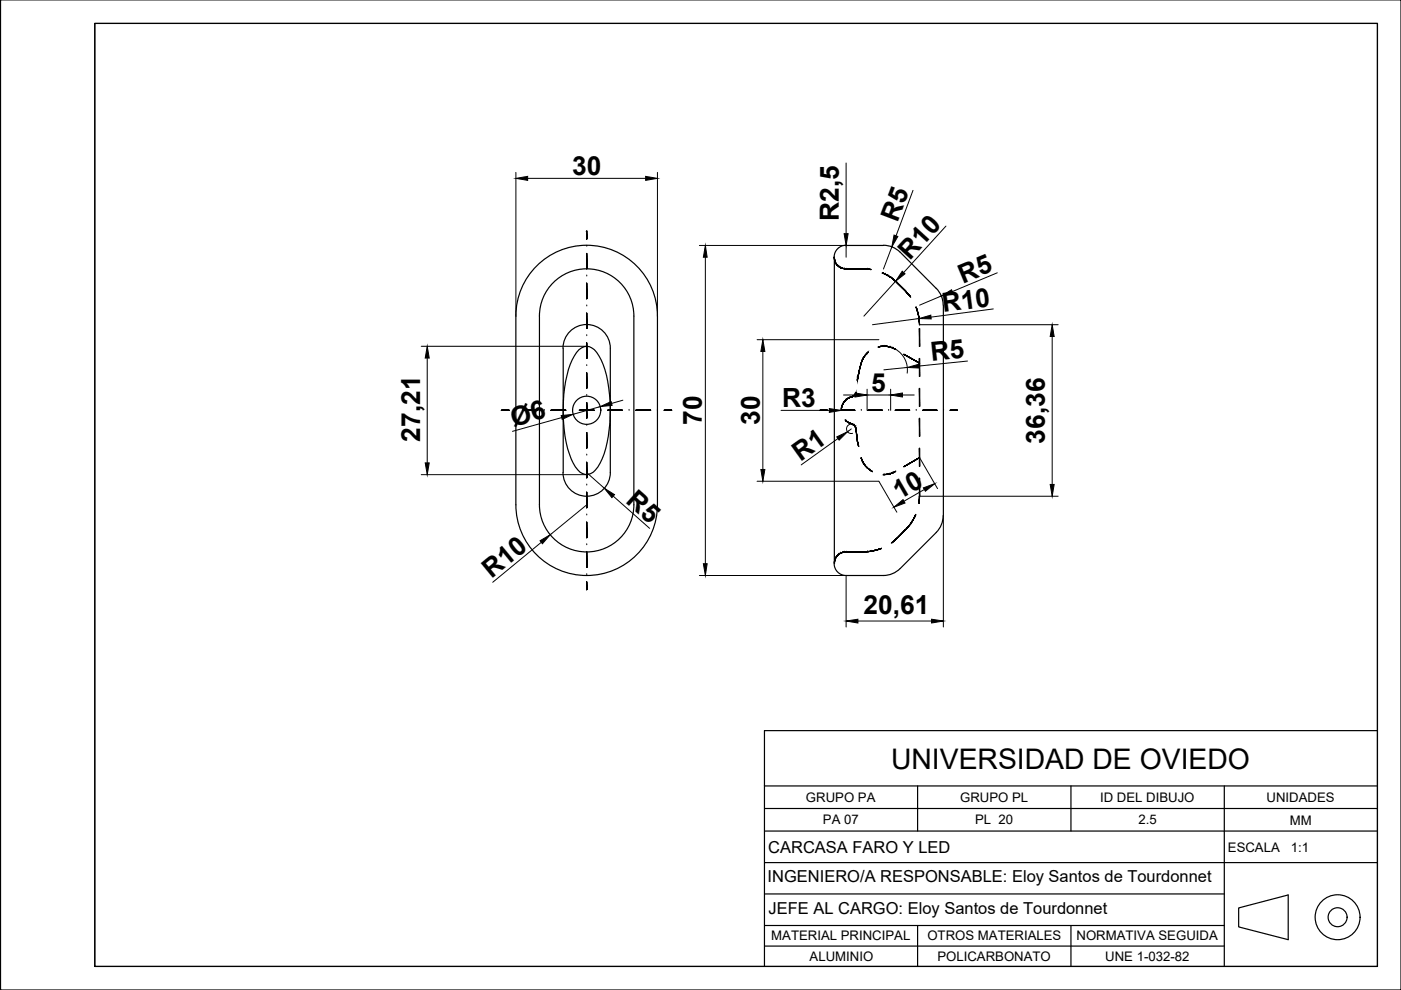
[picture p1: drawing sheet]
<svg xmlns="http://www.w3.org/2000/svg" width="297mm" height="210mm" viewBox="0 0 297 210" stroke-linecap="round" stroke-linejoin="round" font-family="sans-serif">
<!-- layer: 01_Contornos -->
<g fill="none" stroke="#000" stroke-width=".25">
<path d="M.1 0h296.9v209.9h-296.9zM20.1 5h271.9v199.9h-271.9zM179.4 52a2.46 2.46 0 0 0-2.5 2.5v65a2.52 2.52 0 0 0 2.5 2.5h7.9M179.4 52h7.9M187.3 52l1.6 .3 1.1 .5 .8 .7M190.9 53.5l7.6 7.7M109.4 67v40a15 15 0 0 0 15 15 15 15 0 0 0 15-15v-40M109.4 67a15 15 0 0 1 15-15 15 15 0 0 1 15 15M114.4 67v40a10 10 0 0 0 10 10 10 10 0 0 0 10-10v-40M114.4 67a10 10 0 0 1 10-10 10 10 0 0 1 10 10M119.4 73.8a5 5 0 0 1 5-5 5 5 0 0 1 5 5v26.4M119.4 73.8v26.4"/>
<path d="M122.8 74.1a2.32 2.32 0 0 1 3.7 .6 18 18 0 0 1 2.7 9 31.1 31.1 0 0 1-1.5 13.6 4.8 4.8 0 0 1-3 3.3 3.3 3.3 0 0 1-3.2-2.4 27.9 27.9 0 0 1-2-14.5 16.7 16.7 0 0 1 3.3-9.6zM198.5 61.1l.7 .9 .5 1 .3 1.7M200 64.7l-.1 45.2-.2 1.1-.8 1.5-8 8M119.4 100.2a5 5 0 0 0 5 5 5 5 0 0 0 5-5M190.8 120.5l-.8 .8-1.1 .4-1.6 .3M292 154.9h-129.9v50M162.1 176.2h129.9M162.1 166.6h129.9M162.1 171.4h129.9M194.5 166.6v9.6M227.1 166.6v9.6M259.6 166.6v38.3"/>
<path d="M162.1 182.9h129.9M162.1 189.5h97.5M162.1 196.2h97.5M194.5 196.2v8.7M227.1 196.2v8.7M262.6 192.5l10.5-2.7v9.4l-10.5-2.7zM162.1 200.6h97.5"/>
<circle cx="124.4" cy="87" r="2.98"/>
<circle cx="283.6" cy="194.5" r="4.8"/>
<circle cx="283.6" cy="194.5" r="2.01"/>
</g>
<!-- layer: 02_Ocultas -->
<g fill="#000" stroke="#000" stroke-width=".21">
<path d="M184 74.7l-.1 .1z"/>
<path d="M176.9 54.5v.4zM176.9 54.5v.4zM176.9 54.5v.4zM176.9 54.5v.4z"/>
<path d="M176.9 54.9l.1 .4zM176.9 54.9l.1 .4zM176.9 54.9l.1 .4zM176.9 54.9l.1 .4z"/>
<path d="M177 55.3l.2 .4zM177 55.3l.2 .4zM177 55.3l.2 .4zM177 55.3l.2 .4z"/>
<path d="M177.2 55.7l.2 .3zM177.1 55.7l.3 .3zM177.1 55.7l.3 .3zM177.1 55.7l.3 .3z"/>
<path d="M177.4 56l.2 .3zM177.3 56l.3 .3zM177.3 56l.3 .3zM177.3 56l.3 .3z"/>
<path d="M177.6 56.3l.3 .2zM177.6 56.3l.3 .2zM177.6 56.3l.3 .3zM177.6 56.3l.3 .3z"/>
<path d="M177.9 56.5l.4 .2zM177.9 56.6l.4 .1zM177.9 56.6l.4 .2zM177.9 56.6l.4 .2z"/>
<path d="M178.3 56.7l.3 .2zM178.3 56.8l.3 .1zM178.3 56.8l.3 .1zM178.3 56.8l.3 .1z"/>
<path d="M178.6 56.9l.4 .1zM178.6 56.9l.4 .1zM178.6 56.9l.4 .1zM178.6 56.9l.4 .1z"/>
<path d="M179 57h.3zM179 57h.3zM179 57h.3zM179 57h.3z"/>
<path d="M179.4 57h3.8zM179.4 57h3.8zM179.4 57h3.8zM179.4 57h3.8z"/>
<path d="M183.2 57l.8 .1zM183.2 57l.8 .1zM183.2 57h.8zM183.2 57h.8z"/>
<path d="M184 57.1l.6 .1zM184 57.1l.6 .1zM184 57.1h.6zM184 57l.6 .1z"/>
<path d="M187.1 57.9l.6 .2zM187.1 57.9l.6 .2zM187.1 57.8l.6 .3zM187.1 57.8l.6 .3z"/>
<path d="M187.7 58.1l.7 .4zM187.7 58.1l.7 .4zM187.7 58.1l.7 .4zM187.7 58.1l.7 .4z"/>
<path d="M188.4 58.5l.6 .4zM188.4 58.5l.6 .4zM188.4 58.5l.6 .4zM188.4 58.5l.6 .4z"/>
<path d="M189 58.9l.6 .6zM189 58.9l.6 .6zM189 58.9l.6 .5zM189 58.9l.6 .5z"/>
<path d="M189.6 59.5l.6 .5zM189.6 59.5l.6 .5zM189.6 59.5l.6 .4zM189.6 59.4l.6 .5z"/>
<path d="M182.1 79.3l-.3 1.2zM182 79.3l-.2 1.2zM182 79.3l-.2 1.2zM182 79.3l-.2 1.2z"/>
<path d="M182.3 78.1l-.2 1.2zM182.3 78.1l-.2 1.2zM182.3 78.1l-.2 1.2zM182.3 78.1l-.3 1.2z"/>
<path d="M182.6 77l-.3 1.1zM182.6 77l-.3 1.1zM182.6 77l-.3 1.1zM182.6 77l-.3 1.1z"/>
<path d="M182.8 76.4l-.2 .6zM182.8 76.4l-.2 .6zM182.8 76.4l-.2 .6zM182.8 76.4l-.2 .6z"/>
<path d="M183.1 75.8l-.3 .6zM183.1 75.8l-.3 .6zM183.1 75.8l-.3 .6zM183.1 75.8l-.3 .6z"/>
<path d="M183.5 75.3l-.4 .5zM183.5 75.3l-.4 .5zM183.5 75.3l-.4 .5zM183.5 75.3l-.4 .5z"/>
<path d="M183.9 74.8l-.4 .5zM183.9 74.8l-.4 .5zM183.9 74.8l-.4 .5zM183.9 74.8l-.4 .5z"/>
<path d="M186.2 73.6l.6-.1zM186.2 73.6l.6-.2zM186.2 73.6l.6-.2zM186.2 73.5l.6-.1z"/>
<path d="M186.8 73.5l.6-.1zM186.8 73.5l.6-.1zM186.8 73.5l.6-.1zM186.8 73.4h.6z"/>
<path d="M187.4 73.4l.7 .1zM187.4 73.4l.7 .1zM187.4 73.4h.7zM187.4 73.4h.7z"/>
<path d="M188.1 73.5l.6 .1zM188.1 73.5l.6 .1zM188.1 73.5h.6zM188.1 73.4l.6 .1z"/>
<path d="M188.7 73.6l.6 .2zM188.7 73.6l.6 .2zM188.7 73.6l.6 .2zM188.7 73.5l.6 .3z"/>
<path d="M189.3 73.8l.6 .3zM189.3 73.8l.6 .3zM189.3 73.8l.6 .3zM189.3 73.8l.6 .3z"/>
<path d="M190.2 60l1.9 1.8zM190.2 60l1.9 1.8zM190.2 60l1.9 1.7zM190.2 59.9l1.9 1.8z"/>
<path d="M192 61.8l.6 .6zM192 61.8l.6 .6zM192 61.8l.6 .6zM192.1 61.8l.5 .6z"/>
<path d="M192.5 62.4l.5 .5zM192.5 62.4l.5 .5zM192.5 62.4l.5 .5zM192.6 62.4l.4 .5z"/>
<path d="M194.2 65.1l.3 .7zM194.2 65.1l.3 .7zM194.2 65.1l.3 .7zM194.3 65.1l.2 .7z"/>
<path d="M194.4 65.8l.3 .7zM194.4 65.8l.3 .7zM194.4 65.8l.3 .7zM194.5 65.8l.2 .7z"/>
<path d="M194.6 66.5l.2 .8zM194.6 66.5l.2 .8zM194.6 66.5l.2 .8zM194.7 66.5l.1 .8z"/>
<path d="M194.8 67.3l.1 .7zM194.8 67.3l.1 .7zM194.8 67.3l.1 .7zM194.8 67.3l.1 .7z"/>
<path d="M194.9 76l.1 3.8zM194.9 76l.1 3.8zM194.9 76l.1 3.8zM195 76v3.8z"/>
<path d="M194.9 69.7l.1 3.8zM194.9 69.7l.1 3.8zM194.9 69.7l.1 3.8zM195 69.7v3.8z"/>
<path d="M194.9 68l.1 .8zM194.9 68l.1 .8zM194.9 68l.1 .8zM194.9 68l.1 .8z"/>
<path d="M191.7 75.2l3.3 1.8zM191.7 75.2l3.3 1.8zM191.7 75.1l3.3 1.9zM191.7 75.1l3.3 1.9z"/>
<path d="M178.4 86.5v.3zM178.4 86.5v.3zM178.4 86.5v.3zM178.4 86.5v.3z"/>
<path d="M178.5 86l-.1 .5zM178.5 86l-.1 .5zM178.5 86l-.1 .5zM178.5 86l-.1 .5z"/>
<path d="M178.8 85.6l-.3 .4zM178.7 85.6l-.2 .4zM178.7 85.6l-.2 .4zM178.7 85.6l-.2 .4z"/>
<path d="M179.1 85.1l-.3 .5zM179 85.1l-.2 .5zM179 85.1l-.2 .5zM179 85.1l-.3 .5z"/>
<path d="M179.2 89.1l.2 .2zM179.2 89.1l.2 .2zM179.2 89.1l.2 .2zM179.2 89.1l.2 .2z"/>
<path d="M179.4 84.8l-.3 .3zM179.4 84.8l-.3 .3zM179.4 84.8l-.3 .3zM179.4 84.8l-.4 .3z"/>
<path d="M179.4 89.2l.4 .3zM179.4 89.3l.4 .2zM179.4 89.3l.4 .2zM179.4 89.3l.4 .2z"/>
<path d="M179.8 89.5l.4 .2zM179.8 89.5l.4 .2zM179.8 89.5l.4 .3zM179.8 89.5l.4 .3z"/>
<path d="M179.4 84.8l.4-.3zM179.4 84.8l.4-.4zM179.4 84.8l.4-.4zM179.4 84.7l.4-.3z"/>
<path d="M179.8 84.5l.4-.2zM179.8 84.5l.4-.3zM179.8 84.5l.4-.3zM179.8 84.4l.4-.2z"/>
<path d="M180.2 89.7l.5 .1zM180.2 89.8h.5zM180.2 89.8l.5 .1zM180.2 89.8l.5 .1z"/>
<path d="M180.7 84h.2zM180.7 84.1l.2-.1zM180.7 84.1l.2-.1zM180.7 84.1l.2-.1z"/>
<path d="M180.2 84.3l.5-.2zM180.2 84.3l.5-.2zM180.2 84.3l.5-.2zM180.2 84.2l.5-.1z"/>
<path d="M180.7 90l.2 .1zM180.7 90l.2 .1zM180.7 90h.2zM180.7 89.9l.2 .1z"/>
<path d="M180.9 84l.2-.1zM180.9 84l.2-.1zM180.9 84l.2-.1zM180.9 84l.2-.1z"/>
<path d="M181.2 83.7l-.2 .2zM181.2 83.7l-.1 .2zM181.2 83.7l-.1 .2zM181.2 83.7l-.1 .2z"/>
<path d="M180.9 90.1h.2zM180.9 90.1h.2zM180.9 90.1h.2zM180.9 90l.2 .1z"/>
<path d="M181 90.1l.2 .2zM181 90.1l.2 .2zM181 90.1l.2 .2zM181.1 90.1l.1 .2z"/>
<path d="M181.3 83.6l-.1 .1zM181.3 83.6l-.1 .1zM181.3 83.6l-.1 .1zM181.3 83.6l-.1 .1z"/>
<path d="M181.2 90.3l.1 .2zM181.2 90.3l.1 .2zM181.2 90.3l.1 .2zM181.2 90.3l.1 .2z"/>
<path d="M181.4 83.4l-.1 .2zM181.4 83.4l-.1 .2zM181.4 83.4l-.1 .2zM181.4 83.4l-.1 .2z"/>
<path d="M181.3 90.5l.1 .1zM181.3 90.5l.1 .1zM181.3 90.5l.1 .1zM181.3 90.5l.1 .1z"/>
<path d="M181.4 83.2v.2zM181.4 83.2v.2zM181.4 83.2v.2zM181.5 83.2l-.1 .2z"/>
<path d="M181.4 90.6l.1 .3zM181.4 90.6l.1 .3zM181.4 90.6l.1 .3zM181.4 90.6l.1 .3z"/>
<path d="M181.5 90.9l.1 1.3zM181.5 90.9l.1 1.3zM181.5 90.9l.1 1.3zM181.5 90.9l.1 1.3z"/>
<path d="M181.6 92.2l.2 1.3zM181.6 92.2l.2 1.3zM181.6 92.2l.2 1.3zM181.6 92.2l.2 1.3z"/>
<path d="M181.8 93.5l.3 1.1zM181.8 93.5l.3 1.1zM181.8 93.5l.3 1.1zM181.8 93.5l.2 1.1z"/>
<path d="M181.8 80.5v.2zM181.8 80.5v.2zM181.8 80.5v.2zM181.8 80.5v.2z"/>
<path d="M182.6 97.1l.2 .6zM182.6 97.1l.2 .6zM182.6 97.1l.2 .6zM182.6 97.1l.2 .6z"/>
<path d="M182.8 97.7l.3 .6zM182.8 97.7l.3 .6zM182.8 97.7l.3 .6zM182.8 97.7l.3 .6z"/>
<path d="M183.1 98.3l.4 .5zM183.1 98.3l.4 .5zM183.1 98.3l.4 .5zM183.1 98.3l.4 .5z"/>
<path d="M183.5 98.8l.4 .4zM183.5 98.8l.4 .4zM183.5 98.8l.4 .4zM183.5 98.8l.4 .4z"/>
<path d="M183.9 99.2l.5 .4zM183.9 99.2l.5 .4zM183.9 99.2l.5 .5zM183.9 99.2l.5 .5z"/>
<path d="M184.4 99.6l.5 .4zM184.4 99.7l.5 .3zM184.4 99.7l.5 .3zM184.4 99.7l.5 .3z"/>
<path d="M194.9 95.1l.1 3.8zM194.9 95.1l.1 3.8zM194.9 95.1l.1 3.8zM195 95.1v3.8z"/>
<path d="M194.9 88.7l.1 3.8zM194.9 88.7l.1 3.8zM194.9 88.7l.1 3.8zM195 88.7v3.8z"/>
<path d="M194.9 82.4l.1 3.8zM194.9 82.4l.1 3.8zM194.9 82.4l.1 3.8zM195 82.4v3.8z"/>
<path d="M191.7 98.9l3.3-1.9zM191.7 98.9l3.3-1.9zM191.7 98.9l3.3-1.9zM191.7 98.9l3.3-1.9z"/>
<path d="M176.9 119.1v.3zM176.9 119.1v.3zM176.9 119.1v.3zM176.9 119.1v.3z"/>
<path d="M177 118.8l-.1 .3zM177 118.8l-.1 .3zM177 118.8l-.1 .3zM177 118.8l-.1 .3z"/>
<path d="M177.2 118.4l-.2 .4zM177.1 118.4l-.1 .4zM177.1 118.4l-.1 .4zM177.1 118.4l-.1 .4z"/>
<path d="M177.4 118l-.2 .4zM177.3 118l-.1 .4zM177.3 118l-.1 .4zM177.3 118l-.2 .4z"/>
<path d="M177.6 117.7l-.2 .3zM177.6 117.7l-.2 .3zM177.6 117.7l-.2 .3zM177.6 117.7l-.3 .3z"/>
<path d="M177.6 117.7l.3-.2zM177.6 117.7l.3-.3zM177.6 117.7l.3-.3zM177.6 117.7l.3-.3z"/>
<path d="M177.9 117.5l.4-.2zM177.9 117.5l.4-.3zM177.9 117.5l.4-.3zM177.9 117.4l.4-.2z"/>
<path d="M178.3 117.3l.3-.1zM178.3 117.3l.3-.2zM178.3 117.3l.3-.2zM178.3 117.2l.3-.1z"/>
<path d="M178.6 117.2l.4-.1zM178.6 117.2l.4-.2zM178.6 117.2l.4-.2zM178.6 117.1l.4-.1z"/>
<path d="M179 117.1l.4-.1zM179 117.1l.4-.1zM179 117.1l.4-.1zM179 117h.4z"/>
<path d="M179.4 117h3.8zM179.4 117h3.8zM179.4 117h3.8zM179.4 117h3.8z"/>
<path d="M183.2 117l.8-.1zM183.2 117l.8-.1zM183.2 117l.8-.1zM183.2 117h.8z"/>
<path d="M184 116.9h.7zM184 117l.7-.1zM184 117l.7-.1zM184 117l.7-.1z"/>
<path d="M184.7 116.9l.8-.2zM184.7 116.9l.8-.2zM184.7 116.9l.8-.2zM184.7 116.9l.8-.2z"/>
<path d="M185.5 116.7l.8-.2zM185.5 116.7l.8-.2zM185.5 116.7l.8-.2zM185.5 116.7l.8-.2z"/>
<path d="M186.3 116.5l.6-.2zM186.3 116.5l.6-.2zM186.3 116.5l.6-.2zM186.3 116.5l.6-.2z"/>
<path d="M187.4 100.6h.7zM187.4 100.6h.7zM187.4 100.6h.7zM187.4 100.6h.7z"/>
<path d="M188.1 100.6l.6-.2zM188.1 100.6l.6-.2zM188.1 100.6l.6-.2zM188.1 100.6l.6-.1z"/>
<path d="M188.7 100.4l.6-.2zM188.7 100.5l.6-.3zM188.7 100.5l.6-.3zM188.7 100.5l.6-.2z"/>
<path d="M189.1 115l.5-.4zM189.1 115.1l.5-.5zM189.6 114.6l-.5 .5zM189.1 115.1l.5-.5z"/>
<path d="M189.3 100.2l.6-.3zM189.3 100.3l.6-.4zM189.3 100.3l.6-.4zM189.3 100.3l.6-.3z"/>
<path d="M189.6 114.6l.6-.5zM189.6 114.6l.6-.5zM189.6 114.6l.6-.5zM189.6 114.6l.6-.5z"/>
<path d="M190.2 114.1l1.8-1.9zM192 112.2l-1.8 1.9zM192 112.2l-1.8 1.9zM190.2 114.1l1.9-1.8z"/>
<path d="M192.5 111.7l-.5 .6zM192.5 111.7l-.4 .6zM192.5 111.7l-.4 .6zM192.6 111.7l-.5 .6z"/>
<path d="M193 111.1l-.5 .6zM193 111.1l-.4 .6zM193 111.1l-.4 .6zM193.1 111.1l-.5 .6z"/>
<path d="M193.4 110.4l-.4 .7zM193.4 110.4l-.3 .7zM193.4 110.4l-.3 .7zM193.5 110.4l-.4 .7z"/>
<path d="M193.8 109.7l-.4 .7zM193.8 109.7l-.3 .7zM193.8 109.7l-.3 .7zM193.9 109.7l-.4 .7z"/>
<path d="M194.1 109.1l-.3 .6zM194.1 109.1l-.2 .6zM194.1 109.1l-.2 .6zM194.2 109.1l-.3 .6z"/>
<path d="M194.9 106l-.1 .7zM194.9 106l-.1 .7zM194.9 106v.7zM194.9 106v.7z"/>
<path d="M194.9 105.2v.8zM194.9 105.2v.8zM194.9 105.2v.8zM195 105.2l-.1 .8z"/>
<path d="M194.9 101.4l.1 3.8zM194.9 101.4l.1 3.8zM194.9 101.4l.1 3.8zM195 101.4v3.8z"/>
</g>
<g fill="none" stroke="#000" stroke-width=".21">
<path d="M176.9 54.5v.4zM176.9 54.5h.1M176.9 54.9l.1 .4zM176.9 54.9h.1M177 55.3l.2 .4zM177 55.3h.1M177.1 55.7l.3 .3zM177.2 55.7h.1M177.3 56l.3 .3zM177.4 56h.1M177.6 56.3h.1M177.6 56.3l.3 .3z"/>
<path d="M177.9 56.6h.1M177.9 56.5l.4 .3zM178.3 56.8h.1M178.3 56.7l.3 .2zM178.6 56.9h.1M178.6 56.9l.4 .1zM179 57h.1M179 57h.3zM179.4 57h3.8zM179.4 57h.1M183.2 57l.8 .1zM183.2 57h.1"/>
<path d="M184 57l.6 .2zM184 57.1h.1M187.1 57.8l.6 .3zM187.7 58.1l.7 .4zM187.7 58.1h.1M188.4 58.5l.6 .4zM188.4 58.5h.1M189 58.9l.6 .6zM189 58.9h.1M189.6 59.4l.6 .6zM190.2 60l1.9 1.8zM190.2 60h.1"/>
<path d="M182 79.3l-.2 1.2zM182.1 79.3h.1M182.3 78.1l-.3 1.2zM182.3 78.1h.1M182.6 77l-.3 1.1zM182.6 77h.1M182.8 76.4l-.2 .6zM182.8 76.4h.1M183.1 75.8l-.3 .6zM183.1 75.8h.1M183.5 75.3l-.4 .5zM183.5 75.3h.1"/>
<path d="M183.9 74.8l-.4 .5zM184 74.8h.1M183.9 74.8h.1M186.2 73.5l.6-.1zM186.8 73.4h.6zM186.8 73.5h.1M187.4 73.4l.7 .1zM187.4 73.4h.1M188.1 73.4l.6 .2zM188.1 73.5h.1M188.7 73.5l.6 .3zM188.7 73.6h.1"/>
<path d="M189.3 73.8l.6 .3zM189.3 73.8h.1M189.9 74.1h.1M191.7 75.1l3.3 1.9zM192 61.8l.6 .6zM192.1 61.8h.1M192.5 62.4l.5 .5zM194.2 65.1l.3 .7zM194.4 65.8l.3 .7zM194.5 65.8h.1M194.6 66.5l.2 .8zM194.7 66.5h.1"/>
<path d="M194.8 67.3l.1 .7zM194.8 67.3h.1M194.9 68l.1 .8zM194.9 76l.1 3.8zM194.9 69.7l.1 3.8zM194.9 68h.1M195 68.8h.1M195 77h.1M178.4 86.5v.3zM178.4 86.5h.1M178.5 86l-.1 .5zM178.5 86h.1"/>
<path d="M178.7 85.6l-.2 .4zM178.8 85.6h.1M179 85.1l-.3 .5zM179.1 85.1h.1M179.2 89.1l.2 .2zM179.4 84.8l-.4 .3zM179.4 84.7l.4-.3zM179.4 84.8h.1M179.4 89.3h.1M179.4 89.2l.4 .3zM179.8 89.5h.1M179.8 89.5l.4 .3z"/>
<path d="M179.8 84.4l.4-.2zM179.8 84.5h.1M180.2 84.2l.5-.1zM180.2 84.3h.1M180.2 89.8h.1M180.2 89.7l.5 .2zM180.7 89.9l.2 .2zM180.7 90h.1M180.7 84.1h.1M180.7 84h.2zM180.7 89.9h.1M180.9 90l.2 .1z"/>
<path d="M180.9 90.1h.1M180.9 84h.1M180.9 84l.2-.1zM181 90.1l.2 .2zM181.1 90.1h.1M181.1 83.9h.1M181.2 90.3l.1 .2zM181.2 83.7l-.2 .2zM181.3 90.5l.1 .1zM181.3 83.6l-.1 .1zM181.3 90.5h.1M181.3 83.6h.1"/>
<path d="M181.4 90.6l.1 .3zM181.4 83.4l-.1 .2zM181.4 90.6h.1M181.4 83.4h.1M181.4 83.2v.2zM181.5 90.9l.1 1.3zM181.5 83.2h.1M181.5 90.9h.1M181.6 92.2l.2 1.3zM181.6 92.2h.1M181.8 93.5l.3 1.1zM181.8 80.5v.2z"/>
<path d="M181.8 93.5h.1M181.8 80.5h.1M182.6 97.1l.2 .6zM182.6 97.1h.1M182.8 97.7l.3 .6zM182.8 97.7h.1M183.1 98.3l.4 .5zM183.1 98.3h.1M183.5 98.8l.4 .4zM183.5 98.8h.1M183.9 99.2h.1M183.9 99.2l.5 .5z"/>
<path d="M184.4 99.7h.1M184.4 99.6l.5 .4zM189.9 100h.1M191.7 98.9l3.3-1.9zM194.9 95.1l.1 3.8zM194.9 88.7l.1 3.8zM194.9 82.4l.1 3.8zM195 97h.1M176.9 119.1v.3zM176.9 119.1h.1M177 118.8l-.1 .3zM177 118.8h.1"/>
<path d="M177.1 118.4l-.1 .4zM177.2 118.4h.1M177.3 118l-.2 .4zM177.4 118h.1M177.6 117.7l-.3 .3zM177.6 117.7l.3-.3zM177.6 117.7h.1M177.9 117.4l.4-.2zM177.9 117.5h.1M178.3 117.2l.3-.1zM178.3 117.3h.1M178.6 117.1l.4-.1z"/>
<path d="M178.6 117.2h.1M179 117h.4zM179 117.1h.1M179.4 117h.1M179.4 117h3.8zM183.2 117h.1M183.2 117l.8-.1zM184 117h.1M184 116.9h.7zM184.7 116.9h.1M184.7 116.9l.8-.2zM185.5 116.7h.1"/>
<path d="M185.5 116.7l.8-.2zM186.3 116.5h.1M186.3 116.5l.6-.2zM187.4 100.6h.1M187.4 100.6h.7zM188.1 100.6h.1M188.1 100.6l.6-.2zM188.7 100.5h.1M188.7 100.4l.6-.2zM189.1 115l.5-.4zM189.3 100.3h.1M189.3 100.2l.6-.3z"/>
<path d="M189.6 114.6l.6-.5zM190.2 114.1h.1M192 112.2l-1.8 1.9zM192.1 112.3h.1M192.5 111.7l-.5 .6zM193 111.1l-.5 .6zM193.1 111.1h.1M193.4 110.4l-.4 .7zM193.5 110.4h.1M193.8 109.7l-.4 .7zM193.9 109.7h.1M194.1 109.1l-.3 .6z"/>
<path d="M194.9 106l-.1 .7zM194.9 106h.1M194.9 105.2v.8zM194.9 101.4l.1 3.8zM195 105.2h.1"/>
</g>
<!-- layer: 03_Ejes -->
<g fill="#000" stroke="#000" stroke-width=".21">
<path d="M124.4 53.7v3.3zM124.4 53.7v3.3zM124.4 53.7v3.3zM124.4 53.7v3.3z"/>
<path d="M124.4 49v1.7zM124.4 49v1.7zM124.4 49v1.7zM124.4 49v1.7z"/>
<path d="M124.4 72.7v3.3zM124.4 72.7v3.3zM124.4 72.7v3.3zM124.4 72.7v3.3z"/>
<path d="M124.4 66.4v3.3zM124.4 66.4v3.3zM124.4 66.4v3.3zM124.4 66.4v3.3z"/>
<path d="M124.4 60v3.3zM124.4 60v3.3zM124.4 60v3.3zM124.4 60v3.3z"/>
<path d="M106.4 87h1.5zM106.4 87h1.5zM106.4 87h1.5zM106.4 87h1.5z"/>
<path d="M110.8 87h3.1zM110.8 87h3.1zM110.8 87h3.1zM110.8 87h3.1z"/>
<path d="M116.8 87h3.2zM116.8 87h3.2zM116.8 87h3.2zM116.8 87h3.2z"/>
<path d="M122.8 87h1.6zM122.8 87h1.6zM122.8 87h1.6zM122.8 87h1.6z"/>
<path d="M124.4 85.4v1.6zM124.4 85.4v1.6zM124.4 85.4v1.6zM124.4 85.4v1.6z"/>
<path d="M124.4 79.1v3.2zM124.4 79.1v3.2zM124.4 79.1v3.2zM124.4 79.1v3.2z"/>
<path d="M124.4 87v1.7zM124.4 87v1.7zM124.4 87v1.7zM124.4 87v1.7z"/>
<path d="M124.4 91.7v3.3zM124.4 91.7v3.3zM124.4 91.7v3.3zM124.4 91.7v3.3z"/>
<path d="M124.4 98v3.3zM124.4 98v3.3zM124.4 98v3.3zM124.4 98v3.3z"/>
<path d="M124.4 87h1.6zM124.4 87h1.6zM124.4 87h1.6zM124.4 87h1.6z"/>
<path d="M128.8 87h3.1zM128.8 87h3.1zM128.8 87h3.1zM128.8 87h3.1z"/>
<path d="M134.8 87h3.2zM134.8 87h3.2zM134.8 87h3.2zM134.8 87h3.2z"/>
<path d="M140.8 87h1.6zM140.8 87h1.6zM140.8 87h1.6zM140.8 87h1.6z"/>
<path d="M173.9 87h1.5zM173.9 87h1.5zM173.9 87h1.5zM173.9 87h1.5z"/>
<path d="M178.2 87h3zM178.2 87h3zM178.2 87h3zM178.2 87h3z"/>
<path d="M184 87h3.1zM184 87h3.1zM184 87h3.1zM184 87h3.1z"/>
<path d="M189.8 87h3.1zM189.8 87h3.1zM189.8 87h3.1zM189.8 87h3.1z"/>
<path d="M195.7 87h3zM195.7 87h3zM195.7 87h3zM195.7 87h3z"/>
<path d="M201.5 87h1.5zM201.5 87h1.5zM201.5 87h1.5zM201.5 87h1.5z"/>
<path d="M124.4 104.4v3.3zM124.4 104.4v3.3zM124.4 104.4v3.3zM124.4 104.4v3.3z"/>
<path d="M124.4 110.7v3.3zM124.4 110.7v3.3zM124.4 110.7v3.3zM124.4 110.7v3.3z"/>
<path d="M124.4 117v3.3zM124.4 117v3.3zM124.4 117v3.3zM124.4 117v3.3z"/>
<path d="M124.4 123.4v1.6zM124.4 123.4v1.6zM124.4 123.4v1.6zM124.4 123.4v1.6z"/>
</g>
<g fill="none" stroke="#000" stroke-width=".21">
<path d="M124.4 53.7v3.3zM124.4 49v1.7zM124.4 49h.1M124.4 58.5h.1M124.4 52.2h.1M124.4 79.1v3.2zM124.4 72.7v3.3zM124.4 66.4v3.3zM124.4 60v3.3zM124.4 77.5h.1M124.4 71.2h.1M124.4 64.9h.1"/>
<path d="M106.4 87h.1M106.4 87h1.5zM109.4 87h.1M110.8 87h3.1zM115.4 87h.1M116.8 87h3.2zM121.4 87h.1M122.8 87h1.6zM124.4 87h.1M124.4 85.4v1.6zM124.4 87v1.7zM124.4 91.7v3.3z"/>
<path d="M124.4 98v3.3zM124.4 83.8h.1M124.4 90.2h.1M124.4 96.5h.1M124.4 87h1.6zM127.4 87h.1M128.8 87h3.1zM133.4 87h.1M134.8 87h3.2zM139.4 87h.1M140.8 87h1.6zM142.4 87h.1"/>
<path d="M173.9 87h1.5zM173.9 87h.1M176.8 87h.1M178.2 87h3zM182.6 87h.1M184 87h3.1zM188.4 87h.1M189.8 87h3.1zM194.3 87h.1M195.7 87h3zM200.1 87h.1M201.5 87h1.5z"/>
<path d="M203 87h.1M124.4 104.4v3.3zM124.4 110.7v3.3zM124.4 117v3.3zM124.4 102.8h.1M124.4 109.2h.1M124.4 115.5h.1M124.4 123.4v1.6zM124.4 125h.1M124.4 121.8h.1"/>
</g>
<!-- layer: 04_Cotas -->
<g fill="none" stroke="#000" stroke-width=".21">
<path d="M109.4 36.5v30.5M111.9 37.8h25M139.4 36.5v30.5M179.4 34.6v14.9M148.3 52h31.1v2.5M149.5 54.5v65M189.1 52.3l-1.8 4.7M189.9 59.6l-6.7 7.4M193.6 40.4l-3.6 9.6M200.6 47.9l-9 9.9M211.4 57.8l-9.5 4M89.3 73.4h35.1"/>
<path d="M90.6 75.9v22.2M160.5 72h25.8M161.7 74.5v25M189.9 74a5 5 0 0 1 2.4 5.1M192.4 77.9l-5 .5M194.9 67.5l-9.9 1.3M195 68.8h29.4M199.6 62.8l-4.6 1.9M205.1 76.6l-10.3 1M210.6 65.5l-13.2 1.7M223.1 71.3v31.4M119.1 88.5l-10.4 3"/>
<path d="M127.3 86.2l-5.8 1.7M132.1 84.9l-2.4 .6M165.6 87h10.2M177.7 93l-7.8 5.6M178.3 87h3M178.8 83.7h2.5M180.5 90.9l-.8 .6M180.7 90a.99 .99 0 0 0-1.2 1 .99 .99 0 0 0 1.3 .9M183.8 82.5v4.5M183.8 83.7h5M188.8 82.5v4.5M191.3 83.7h2.5"/>
<path d="M195 97l3.8 6.6M89.3 100.6h35.1M114.8 115l-10.3 8.5M124.4 107l-7.7 6.4M124.4 100.2l3.7 3.3M130 105.2l7.7 6.8M160.5 102h25.8l3.8 6.6M195 105.2h29.4M196 103.8l-4.3 2.5M200 109.4v23.5M148.3 122h31.1v10.9M181.9 131.7h15.6"/>
</g>
<g fill="#000" stroke="#000" stroke-width=".21">
<path d="M109.4 37.8l2.5-.4v.8zM136.9 37.4l2.5 .4-2.5 .4zM149.5 52l.4 2.5h-.8zM179 49.5h.8l-.4 2.5zM189.6 49.8l.8 .3-1.3 2.2zM191.3 57.5l.6 .6-2 1.5zM90.6 73.4l.4 2.5h-.8zM161.7 72l.5 2.5h-.9zM192.4 77.9l2.4-.7 .1 .8zM194.9 67.5l2.4-.7 .1 .8zM199.6 62.8l2.1-1.4 .4 .8zM223.1 68.8l.4 2.5h-.8z"/>
<path d="M90.2 98.1h.8l-.4 2.5zM119 88.1l2.5-.2-2.3 1zM127.3 86.2l2.3-1.1 .2 .9zM161.3 99.5h.9l-.5 2.5zM175.8 86.6l2.5 .4-2.5 .4zM177.4 92.6l2.3-1.1-1.8 1.8zM181.3 83.3l2.5 .4-2.5 .5zM188.8 83.7l2.5-.4v.9zM114.5 114.7l2.2-1.3-1.7 1.9zM128.1 103.5l2.2 1.4-.6 .6zM149.1 119.5h.8l-.4 2.5zM189.5 107.5l2-1.6 .4 .8z"/>
<path d="M195.8 103.4l2.4-.9-2 1.7zM222.7 102.7h.8l-.4 2.5zM179.4 131.7l2.5-.4v.8zM197.5 131.3l2.5 .4-2.5 .4z"/>
</g>
<text font-size="6" x="188.9" y="163">UNIVERSIDAD DE OVIEDO</text>
<g font-size="5.6">
<text x="121.3" y="37.1">30</text>
<text x="177.9" y="46.8" transform="rotate(-90 177.9 46.8)">R2,5</text>
<text x="190.3" y="47.2" transform="rotate(-69 190.3 47.2)">R5</text>
<text x="192.9" y="55.3" transform="rotate(-48 192.9 55.3)">R10</text>
<text x="204.2" y="60.1" transform="rotate(-23 204.2 60.1)">R5</text>
<text x="200" y="66.2" transform="rotate(-7 200 66.2)">R10</text>
<text x="197.5" y="76.6" transform="rotate(-6 197.5 76.6)">R5</text>
<text x="184.7" y="83.1">5</text>
<text x="165.8" y="86.3">R3</text>
<text x="89.1" y="93.6" transform="rotate(-90 89.1 93.6)">27,21</text>
<text x="108.9" y="90.5" transform="rotate(-15 108.9 90.5)">Ø6</text>
<text x="148.8" y="90.1" transform="rotate(-90 148.8 90.1)">70</text>
<text x="161.1" y="90.1" transform="rotate(-90 161.1 90.1)">30</text>
<text x="221.6" y="94" transform="rotate(-90 221.6 94)">36,36</text>
<text x="169.7" y="97.9" transform="rotate(-36 169.7 97.9)">R1</text>
<text x="132.5" y="106.4" transform="rotate(42 132.5 106.4)">R5</text>
<text x="190.7" y="106" transform="rotate(-30 190.7 106)">10</text>
<text x="104.2" y="122.8" transform="rotate(-39 104.2 122.8)">R10</text>
<text x="183.1" y="130.2">20,61</text>
</g>
<g font-size="3.5">
<text x="162.9" y="180.8">CARCASA FARO Y LED</text>
<text x="162.8" y="187">INGENIERO/A RESPONSABLE: Eloy Santos de Tourdonnet</text>
<text x="163" y="193.8">JEFE AL CARGO: Eloy Santos de Tourdonnet</text>
</g>
<g font-size="2.8">
<text x="170.9" y="170.1">GRUPO PA</text>
<text x="203.6" y="170.1">GRUPO PL</text>
<text x="233.2" y="170.1">ID DEL DIBUJO</text>
<text x="268.5" y="170.1">UNIDADES</text>
<text x="174.5" y="174.8">PA 07</text>
<text x="206.7" y="174.8">PL 20</text>
<text x="241.4" y="174.8">2.5</text>
<text x="273.5" y="174.9">MM</text>
<text x="260.3" y="180.6">ESCALA</text>
<text x="273.7" y="180.6">1:1</text>
<text x="163.5" y="199.4">MATERIAL PRINCIPAL</text>
<text x="171.6" y="203.8">ALUMINIO</text>
<text x="196.6" y="199.4">OTROS MATERIALES</text>
<text x="198.7" y="203.8">POLICARBONATO</text>
<text x="228.2" y="199.4">NORMATIVA SEGUIDA</text>
<text x="234.3" y="203.7">UNE 1-032-82</text>
</g>
</svg>
